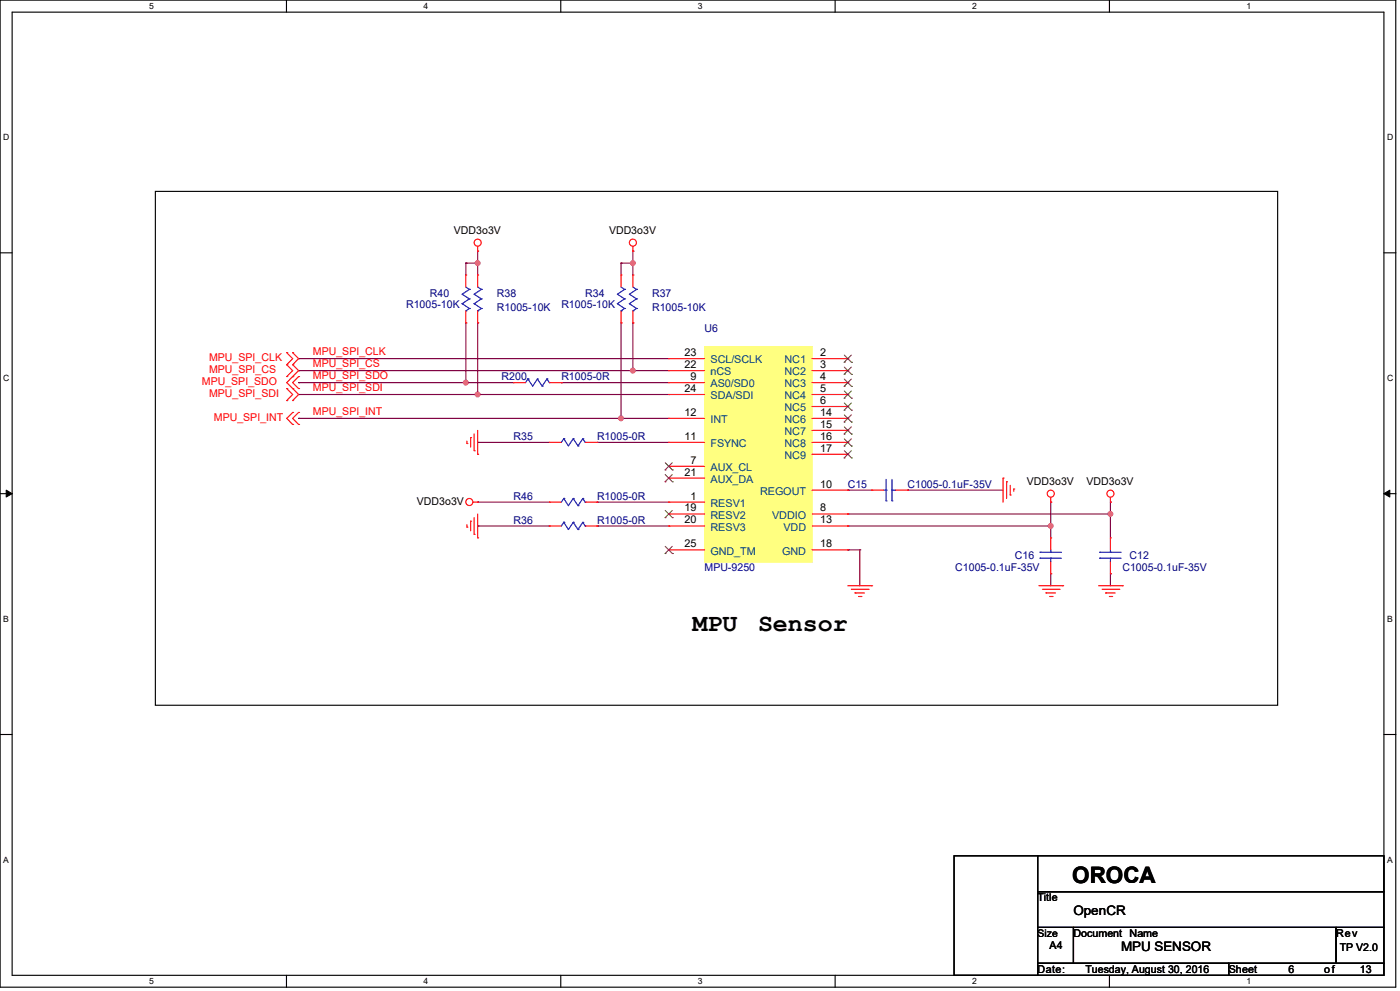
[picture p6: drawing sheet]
<svg xmlns="http://www.w3.org/2000/svg" width="420mm" height="297mm" viewBox="0 0 420 297" stroke-linecap="round" stroke-linejoin="round" font-family="sans-serif">
<path d="M0 0h418.7v295.9h-418.7zM3.6 3.6h411.6v288.7h-411.6z" fill="none" stroke="#000" stroke-width=".34"/>
<g fill="#fff">
<path d="M44.8 .4h1.4v2.9h-1.4z"/>
<path d="M44.8 292.7h1.4v2.9h-1.4z"/>
</g>
<path d="M85.9 0v3.6M85.9 292.3v3.6" fill="none" stroke="#000" stroke-width=".34"/>
<g fill="#fff">
<path d="M127.1 .4h1.4v2.9h-1.4z"/>
<path d="M127.1 292.7h1.4v2.9h-1.4z"/>
</g>
<path d="M168.2 0v3.6M168.2 292.3v3.6" fill="none" stroke="#000" stroke-width=".34"/>
<g fill="#fff">
<path d="M209.4 .4h1.4v2.9h-1.4z"/>
<path d="M209.4 292.7h1.4v2.9h-1.4z"/>
</g>
<path d="M250.5 0v3.6M250.5 292.3v3.6" fill="none" stroke="#000" stroke-width=".34"/>
<g fill="#fff">
<path d="M291.7 .4h1.4v2.9h-1.4z"/>
<path d="M291.7 292.7h1.4v2.9h-1.4z"/>
</g>
<path d="M332.8 0v3.6M332.8 292.3v3.6" fill="none" stroke="#000" stroke-width=".34"/>
<g fill="#fff">
<path d="M374 .4h1.4v2.9h-1.4z"/>
<path d="M374 292.7h1.4v2.9h-1.4z"/>
<path d="M1 39.7h1.8v2.9h-1.8z"/>
<path d="M416.1 39.7h1.9v2.9h-1.9z"/>
<path d="M1 111.8h1.8v2.9h-1.8z"/>
<path d="M416.1 111.8h1.9v2.9h-1.9z"/>
</g>
<path d="M0 75.8h3.6M415.2 75.8h3.6" fill="none" stroke="#000" stroke-width=".34"/>
<g fill="#fff">
<path d="M1 184h1.7v2.9h-1.7z"/>
<path d="M416.1 184h1.7v2.9h-1.7z"/>
</g>
<path d="M0 148h3.6M415.2 148h3.6" fill="none" stroke="#000" stroke-width=".34"/>
<path d="M1.9 146.9l1.7 1.1-1.7 1zM415.2 148l1.7-1.1v2.1z" fill="#000" stroke="#000" stroke-width=".3"/>
<g fill="#fff">
<path d="M1 256.2h1.7v2.9h-1.7z"/>
<path d="M416.1 256.2h1.7v2.9h-1.7z"/>
</g>
<path d="M46.6 57.4h336.7v154h-336.7zM0 220.1h3.6M415.2 220.1h3.6" fill="none" stroke="#000" stroke-width=".34"/>
<path d="M89.6 111.1h100.3" fill="none" stroke="#800040" stroke-width=".34"/>
<circle cx="89.6" cy="111.1" r=".17" fill="#800040"/>
<circle cx="189.8" cy="111.1" r=".7" fill="#f0f" stroke="#f0f" stroke-width=".34"/>
<path d="M89.6 107.5h111" fill="none" stroke="#800040" stroke-width=".34"/>
<circle cx="89.6" cy="107.5" r=".17" fill="#800040"/>
<path d="M89.6 118.2h53.7" fill="none" stroke="#800040" stroke-width=".34"/>
<circle cx="89.6" cy="118.2" r=".17" fill="#800040"/>
<circle cx="143.3" cy="118.2" r=".7" fill="#f0f" stroke="#f0f" stroke-width=".34"/>
<path d="M89.6 114.7h50.1" fill="none" stroke="#800040" stroke-width=".34"/>
<circle cx="89.6" cy="114.7" r=".17" fill="#800040"/>
<circle cx="139.7" cy="114.7" r=".7" fill="#f0f" stroke="#f0f" stroke-width=".34"/>
<path d="M254.3 164.8h3.6" fill="none" stroke="#800040" stroke-width=".34"/>
<circle cx="254.3" cy="164.8" r=".17" fill="#800040"/>
<path d="M257.9 164.8v10.8" fill="none" stroke="#800040" stroke-width=".34"/>
<circle cx="257.9" cy="164.8" r=".17" fill="#800040"/>
<path d="M254.3 157.6h60.9" fill="none" stroke="#800040" stroke-width=".34"/>
<circle cx="254.3" cy="157.6" r=".17" fill="#800040"/>
<path d="M315.2 157.6v3.6" fill="none" stroke="#800040" stroke-width=".34"/>
<circle cx="315.2" cy="157.6" r=".17" fill="#800040"/>
<path d="M315.2 172v3.6" fill="none" stroke="#800040" stroke-width=".34"/>
<circle cx="315.2" cy="172" r=".17" fill="#800040"/>
<path d="M333.1 154.1v7.1" fill="none" stroke="#800040" stroke-width=".34"/>
<circle cx="333.1" cy="154.1" r=".17" fill="#800040"/>
<path d="M254.3 154.1h78.8" fill="none" stroke="#800040" stroke-width=".34"/>
<circle cx="254.3" cy="154.1" r=".17" fill="#800040"/>
<path d="M333.1 172v3.6" fill="none" stroke="#800040" stroke-width=".34"/>
<circle cx="333.1" cy="172" r=".17" fill="#800040"/>
<path d="M315.2 150.5v7.1" fill="none" stroke="#800040" stroke-width=".34"/>
<circle cx="315.2" cy="150.5" r=".17" fill="#800040"/>
<circle cx="315.2" cy="157.6" r=".7" fill="#f0f" stroke="#f0f" stroke-width=".34"/>
<path d="M333.1 150.5v3.6" fill="none" stroke="#800040" stroke-width=".34"/>
<circle cx="333.1" cy="150.5" r=".17" fill="#800040"/>
<circle cx="333.1" cy="154" r=".7" fill="#f0f" stroke="#f0f" stroke-width=".34"/>
<path d="M254.3 146.9h7.2" fill="none" stroke="#800040" stroke-width=".34"/>
<circle cx="254.3" cy="146.9" r=".17" fill="#800040"/>
<path d="M272.2 146.9h28.7" fill="none" stroke="#800040" stroke-width=".34"/>
<circle cx="272.2" cy="146.9" r=".17" fill="#800040"/>
<path d="M179.1 150.5h21.5" fill="none" stroke="#800040" stroke-width=".34"/>
<circle cx="179.1" cy="150.5" r=".17" fill="#800040"/>
<path d="M143.3 150.5h21.5" fill="none" stroke="#800040" stroke-width=".34"/>
<circle cx="143.3" cy="150.5" r=".17" fill="#800040"/>
<path d="M179.1 132.6h21.5" fill="none" stroke="#800040" stroke-width=".34"/>
<circle cx="179.1" cy="132.6" r=".17" fill="#800040"/>
<path d="M143.3 132.6h21.5" fill="none" stroke="#800040" stroke-width=".34"/>
<circle cx="143.3" cy="132.6" r=".17" fill="#800040"/>
<path d="M89.6 125.4h96.7" fill="none" stroke="#800040" stroke-width=".34"/>
<circle cx="89.6" cy="125.4" r=".17" fill="#800040"/>
<circle cx="186.3" cy="125.4" r=".7" fill="#f0f" stroke="#f0f" stroke-width=".34"/>
<path d="M189.9 96.8v14.3" fill="none" stroke="#800040" stroke-width=".34"/>
<circle cx="189.9" cy="96.8" r=".17" fill="#800040"/>
<path d="M139.7 96.8v17.9" fill="none" stroke="#800040" stroke-width=".34"/>
<circle cx="139.7" cy="96.8" r=".17" fill="#800040"/>
<path d="M143.3 96.8v21.4" fill="none" stroke="#800040" stroke-width=".34"/>
<circle cx="143.3" cy="96.8" r=".17" fill="#800040"/>
<path d="M143.3 78.9v3.5" fill="none" stroke="#800040" stroke-width=".34"/>
<circle cx="143.3" cy="78.9" r=".17" fill="#800040"/>
<path d="M139.7 78.9v3.5" fill="none" stroke="#800040" stroke-width=".34"/>
<circle cx="139.7" cy="78.9" r=".17" fill="#800040"/>
<path d="M139.7 78.9h3.6" fill="none" stroke="#800040" stroke-width=".34"/>
<circle cx="139.7" cy="78.9" r=".17" fill="#800040"/>
<path d="M143.3 75.3v3.6" fill="none" stroke="#800040" stroke-width=".34"/>
<circle cx="143.3" cy="75.3" r=".17" fill="#800040"/>
<circle cx="143.3" cy="78.8" r=".7" fill="#f0f" stroke="#f0f" stroke-width=".34"/>
<path d="M189.9 75.3v3.6" fill="none" stroke="#800040" stroke-width=".34"/>
<circle cx="189.9" cy="75.3" r=".17" fill="#800040"/>
<circle cx="189.8" cy="78.8" r=".7" fill="#f0f" stroke="#f0f" stroke-width=".34"/>
<path d="M186.3 78.9v3.5" fill="none" stroke="#800040" stroke-width=".34"/>
<circle cx="186.3" cy="78.9" r=".17" fill="#800040"/>
<path d="M186.3 96.8v28.6" fill="none" stroke="#800040" stroke-width=".34"/>
<circle cx="186.3" cy="96.8" r=".17" fill="#800040"/>
<path d="M186.3 78.9h3.6" fill="none" stroke="#800040" stroke-width=".34"/>
<circle cx="186.3" cy="78.9" r=".17" fill="#800040"/>
<path d="M189.9 78.9v3.5" fill="none" stroke="#800040" stroke-width=".34"/>
<circle cx="189.9" cy="78.9" r=".17" fill="#800040"/>
<path d="M189.9 111.1h10.7" fill="none" stroke="#800040" stroke-width=".34"/>
<circle cx="189.9" cy="111.1" r=".17" fill="#800040"/>
<path d="M186.3 125.4h14.3" fill="none" stroke="#800040" stroke-width=".34"/>
<circle cx="186.3" cy="125.4" r=".17" fill="#800040"/>
<path d="M179.1 157.6h21.5" fill="none" stroke="#800040" stroke-width=".34"/>
<circle cx="179.1" cy="157.6" r=".17" fill="#800040"/>
<path d="M143.3 157.6h21.5" fill="none" stroke="#800040" stroke-width=".34"/>
<circle cx="143.3" cy="157.6" r=".17" fill="#800040"/>
<path d="M143.3 118.2h57.3" fill="none" stroke="#800040" stroke-width=".34"/>
<circle cx="143.3" cy="118.2" r=".17" fill="#800040"/>
<path d="M139.7 114.7h14.4" fill="none" stroke="#800040" stroke-width=".34"/>
<circle cx="139.7" cy="114.7" r=".17" fill="#800040"/>
<path d="M168.4 114.7h32.2" fill="none" stroke="#800040" stroke-width=".34"/>
<circle cx="168.4" cy="114.7" r=".17" fill="#800040"/>
<path d="M254.3 175.6h7.2" fill="none" stroke="#f00" stroke-width=".34"/>
<circle cx="261.5" cy="175.6" r=".17" fill="#f00"/>
<path d="M255.4 176.6h5" fill="none" stroke="#f00" stroke-width=".34"/>
<circle cx="260.4" cy="176.6" r=".17" fill="#f00"/>
<path d="M256.5 177.7h2.8" fill="none" stroke="#f00" stroke-width=".34"/>
<circle cx="256.5" cy="177.7" r=".17" fill="#f00"/>
<path d="M257.6 178.8h.7" fill="none" stroke="#f00" stroke-width=".34"/>
<circle cx="258.3" cy="178.8" r=".17" fill="#f00"/>
<path d="M311.7 175.6h7.1" fill="none" stroke="#f00" stroke-width=".34"/>
<circle cx="318.8" cy="175.6" r=".17" fill="#f00"/>
<path d="M312.7 176.6h5" fill="none" stroke="#f00" stroke-width=".34"/>
<circle cx="317.7" cy="176.6" r=".17" fill="#f00"/>
<path d="M313.8 177.7h2.9" fill="none" stroke="#f00" stroke-width=".34"/>
<circle cx="313.8" cy="177.7" r=".17" fill="#f00"/>
<path d="M314.9 178.8h.7" fill="none" stroke="#f00" stroke-width=".34"/>
<circle cx="315.6" cy="178.8" r=".17" fill="#f00"/>
<path d="M329.6 175.6h7.1" fill="none" stroke="#f00" stroke-width=".34"/>
<circle cx="336.7" cy="175.6" r=".17" fill="#f00"/>
<path d="M330.6 176.6h5" fill="none" stroke="#f00" stroke-width=".34"/>
<circle cx="335.6" cy="176.6" r=".17" fill="#f00"/>
<path d="M331.7 177.7h2.9" fill="none" stroke="#f00" stroke-width=".34"/>
<circle cx="331.7" cy="177.7" r=".17" fill="#f00"/>
<path d="M332.8 178.8h.7" fill="none" stroke="#f00" stroke-width=".34"/>
<circle cx="333.5" cy="178.8" r=".17" fill="#f00"/>
<path d="M315.2 149.1v1.4" fill="none" stroke="#f00" stroke-width=".34"/>
<circle cx="315.2" cy="150.5" r=".17" fill="#f00"/>
<g fill="none" stroke="#f00" stroke-width=".34">
<path d="M333.1 149.1v1.4"/>
<circle cx="315.2" cy="148" r="1.06"/>
</g>
<circle cx="333.1" cy="150.5" r=".17" fill="#f00"/>
<g fill="none" stroke="#f00" stroke-width=".34">
<path d="M300.9 143.3v7.2"/>
<circle cx="333.1" cy="148" r="1.06"/>
</g>
<circle cx="300.9" cy="143.3" r=".17" fill="#f00"/>
<path d="M302 144.4v5" fill="none" stroke="#f00" stroke-width=".34"/>
<circle cx="302" cy="144.4" r=".17" fill="#f00"/>
<path d="M303.1 145.5v2.8" fill="none" stroke="#f00" stroke-width=".34"/>
<circle cx="303.1" cy="148.3" r=".17" fill="#f00"/>
<path d="M304.1 146.6v.6" fill="none" stroke="#f00" stroke-width=".34"/>
<circle cx="304.1" cy="146.6" r=".17" fill="#f00"/>
<path d="M141.9 150.5h1.4" fill="none" stroke="#f00" stroke-width=".34"/>
<circle cx="143.3" cy="150.5" r=".17" fill="#f00"/>
<g fill="none" stroke="#f00" stroke-width=".34">
<path d="M143.3 129v7.1"/>
<circle cx="140.8" cy="150.5" r="1.06"/>
</g>
<circle cx="143.3" cy="136.1" r=".17" fill="#f00"/>
<path d="M142.2 130v5.1" fill="none" stroke="#f00" stroke-width=".34"/>
<circle cx="142.2" cy="135.1" r=".17" fill="#f00"/>
<path d="M141.2 131.1v2.9" fill="none" stroke="#f00" stroke-width=".34"/>
<circle cx="141.2" cy="131.1" r=".17" fill="#f00"/>
<path d="M140.1 132.2v.7" fill="none" stroke="#f00" stroke-width=".34"/>
<circle cx="140.1" cy="132.9" r=".17" fill="#f00"/>
<path d="M143.3 73.8v1.5" fill="none" stroke="#f00" stroke-width=".34"/>
<circle cx="143.3" cy="75.3" r=".17" fill="#f00"/>
<g fill="none" stroke="#f00" stroke-width=".34">
<path d="M189.9 73.8v1.5"/>
<circle cx="143.3" cy="72.7" r="1.06"/>
</g>
<circle cx="189.9" cy="75.3" r=".17" fill="#f00"/>
<g fill="none" stroke="#f00" stroke-width=".34">
<path d="M143.3 154.1v7.1"/>
<circle cx="189.9" cy="72.7" r="1.06"/>
</g>
<circle cx="143.3" cy="161.2" r=".17" fill="#f00"/>
<path d="M142.2 155.2v4.9" fill="none" stroke="#f00" stroke-width=".34"/>
<circle cx="142.2" cy="160.1" r=".17" fill="#f00"/>
<path d="M141.2 156.2v2.9" fill="none" stroke="#f00" stroke-width=".34"/>
<circle cx="141.2" cy="156.2" r=".17" fill="#f00"/>
<path d="M140.1 157.3v.7" fill="none" stroke="#f00" stroke-width=".34"/>
<circle cx="140.1" cy="158" r=".17" fill="#f00"/>
<path d="M89.6 111.1l-1.8 1.8" fill="none" stroke="#f00" stroke-width=".34"/>
<circle cx="87.8" cy="112.9" r=".17" fill="#f00"/>
<path d="M87.8 109.3l1.8 1.8" fill="none" stroke="#f00" stroke-width=".34"/>
<circle cx="87.8" cy="109.3" r=".17" fill="#f00"/>
<path d="M86 109.3l1.8 1.8" fill="none" stroke="#f00" stroke-width=".34"/>
<circle cx="86" cy="109.3" r=".17" fill="#f00"/>
<path d="M87.8 111.1l-1.8 1.8" fill="none" stroke="#f00" stroke-width=".34"/>
<circle cx="86" cy="112.9" r=".17" fill="#f00"/>
<path d="M86 114.7l1.8 1.8" fill="none" stroke="#f00" stroke-width=".34"/>
<circle cx="87.8" cy="116.5" r=".17" fill="#f00"/>
<path d="M87.8 112.9l-1.8 1.8" fill="none" stroke="#f00" stroke-width=".34"/>
<circle cx="87.8" cy="112.9" r=".17" fill="#f00"/>
<path d="M87.8 114.7l1.8 1.8" fill="none" stroke="#f00" stroke-width=".34"/>
<circle cx="89.6" cy="116.5" r=".17" fill="#f00"/>
<path d="M89.6 112.9l-1.8 1.8" fill="none" stroke="#f00" stroke-width=".34"/>
<circle cx="89.6" cy="112.9" r=".17" fill="#f00"/>
<path d="M89.6 107.5l-1.8 1.8" fill="none" stroke="#f00" stroke-width=".34"/>
<circle cx="87.8" cy="109.3" r=".17" fill="#f00"/>
<path d="M87.8 105.7l1.8 1.8" fill="none" stroke="#f00" stroke-width=".34"/>
<circle cx="87.8" cy="105.7" r=".17" fill="#f00"/>
<path d="M86 105.7l1.8 1.8" fill="none" stroke="#f00" stroke-width=".34"/>
<circle cx="86" cy="105.7" r=".17" fill="#f00"/>
<path d="M87.8 107.5l-1.8 1.8" fill="none" stroke="#f00" stroke-width=".34"/>
<circle cx="86" cy="109.3" r=".17" fill="#f00"/>
<path d="M89.6 118.2l-1.8 1.9" fill="none" stroke="#f00" stroke-width=".34"/>
<circle cx="87.8" cy="120.1" r=".17" fill="#f00"/>
<path d="M87.8 116.5l1.8 1.7" fill="none" stroke="#f00" stroke-width=".34"/>
<circle cx="87.8" cy="116.5" r=".17" fill="#f00"/>
<path d="M86 116.5l1.8 1.7" fill="none" stroke="#f00" stroke-width=".34"/>
<circle cx="86" cy="116.5" r=".17" fill="#f00"/>
<path d="M87.8 118.2l-1.8 1.9" fill="none" stroke="#f00" stroke-width=".34"/>
<circle cx="86" cy="120.1" r=".17" fill="#f00"/>
<path d="M86 125.4l1.8 1.8" fill="none" stroke="#f00" stroke-width=".34"/>
<circle cx="87.8" cy="127.2" r=".17" fill="#f00"/>
<path d="M87.8 123.6l-1.8 1.8" fill="none" stroke="#f00" stroke-width=".34"/>
<circle cx="87.8" cy="123.6" r=".17" fill="#f00"/>
<path d="M87.8 125.4l1.8 1.8" fill="none" stroke="#f00" stroke-width=".34"/>
<circle cx="89.6" cy="127.2" r=".17" fill="#f00"/>
<path d="M89.6 123.6l-1.8 1.8" fill="none" stroke="#f00" stroke-width=".34"/>
<circle cx="89.6" cy="123.6" r=".17" fill="#f00"/>
<path d="M286.2 256.5h25.1v35.8h-25.1zM311.3 256.5h103.9v10.8h-103.9zM311.3 278h10.7v10.7h-10.7zM311.3 267.3h103.9v10.7h-103.9zM322 278h78.8v10.7h-78.8zM400.8 278h14.4v10.7h-14.4zM311.3 288.7h57.3v3.6h-57.3zM368.6 288.7h46.6v3.6h-46.6z" fill="none" stroke="#000" stroke-width=".34"/>
<path d="M265.1 146.9h.7" fill="none" stroke="#00f" stroke-width=".34"/>
<circle cx="265.8" cy="146.9" r=".17" fill="#00f"/>
<path d="M267.6 143.7v6.4" fill="none" stroke="#00f" stroke-width=".34"/>
<circle cx="267.6" cy="150.1" r=".17" fill="#00f"/>
<path d="M265.8 143.7v6.4" fill="none" stroke="#00f" stroke-width=".34"/>
<circle cx="265.8" cy="150.1" r=".17" fill="#00f"/>
<path d="M267.6 146.9h1" fill="none" stroke="#00f" stroke-width=".34"/>
<circle cx="267.6" cy="146.9" r=".17" fill="#00f"/>
<path d="M261.5 146.9h3.6" fill="none" stroke="#f00" stroke-width=".34"/>
<circle cx="261.5" cy="146.9" r=".17" fill="#f00"/>
<path d="M268.6 146.9h3.6" fill="none" stroke="#f00" stroke-width=".34"/>
<circle cx="272.2" cy="146.9" r=".17" fill="#f00"/>
<path d="M169.1 131.5l-.7 1.1" fill="none" stroke="#00f" stroke-width=".34"/>
<circle cx="169.1" cy="131.5" r=".17" fill="#00f"/>
<path d="M172 131.5l-1.5 2.1" fill="none" stroke="#00f" stroke-width=".34"/>
<circle cx="172" cy="131.5" r=".17" fill="#00f"/>
<path d="M172 131.5l1.4 2.1" fill="none" stroke="#00f" stroke-width=".34"/>
<circle cx="173.4" cy="133.6" r=".17" fill="#00f"/>
<path d="M174.8 131.5l-1.4 2.1" fill="none" stroke="#00f" stroke-width=".34"/>
<circle cx="174.8" cy="131.5" r=".17" fill="#00f"/>
<path d="M174.8 131.5l.8 1.1" fill="none" stroke="#00f" stroke-width=".34"/>
<circle cx="175.6" cy="132.6" r=".17" fill="#00f"/>
<path d="M169.1 131.5l1.4 2.1" fill="none" stroke="#00f" stroke-width=".34"/>
<circle cx="169.1" cy="131.5" r=".17" fill="#00f"/>
<path d="M164.8 132.6h3.6" fill="none" stroke="#f00" stroke-width=".34"/>
<circle cx="164.8" cy="132.6" r=".17" fill="#f00"/>
<path d="M175.6 132.6h3.5" fill="none" stroke="#f00" stroke-width=".34"/>
<circle cx="179.1" cy="132.6" r=".17" fill="#f00"/>
<path d="M211.4 103.9h32.2v64.5h-32.2z" fill-rule="evenodd" fill="#ffff80" stroke="#ffff80" stroke-width=".34"/>
<path d="M211.4 103.9h32.2v64.5h-32.2z" fill="none" stroke="#ffff80" stroke-width=".34"/>
<path d="M200.6 114.7h10.8" fill="none" stroke="#f00" stroke-width=".34"/>
<circle cx="200.6" cy="114.7" r=".17" fill="#f00"/>
<path d="M200.6 150.5h10.8" fill="none" stroke="#f00" stroke-width=".34"/>
<circle cx="200.6" cy="150.5" r=".17" fill="#f00"/>
<path d="M243.6 107.5h10.7" fill="none" stroke="#f00" stroke-width=".34"/>
<circle cx="254.3" cy="107.5" r=".17" fill="#f00"/>
<path d="M253.2 108.6h.1M253.3 106.4l2.1 2.2M255.4 106.4l-2.2 2.2M255.4 108.6h.1" fill="none" stroke="#804000" stroke-width=".3"/>
<path d="M243.6 111.1h10.7" fill="none" stroke="#f00" stroke-width=".34"/>
<circle cx="254.3" cy="111.1" r=".17" fill="#f00"/>
<path d="M253.2 112.2h.1M253.3 110l2.1 2.2M255.4 110l-2.2 2.2M255.4 112.2h.1" fill="none" stroke="#804000" stroke-width=".3"/>
<path d="M243.6 114.7h10.7" fill="none" stroke="#f00" stroke-width=".34"/>
<circle cx="254.3" cy="114.7" r=".17" fill="#f00"/>
<path d="M253.2 115.8h.1M253.3 113.6l2.1 2.2M255.4 113.6l-2.2 2.2M255.4 115.8h.1" fill="none" stroke="#804000" stroke-width=".3"/>
<path d="M243.6 118.2h10.7" fill="none" stroke="#f00" stroke-width=".34"/>
<circle cx="254.3" cy="118.2" r=".17" fill="#f00"/>
<path d="M253.2 119.3h.1M253.3 117.2l2.1 2.1M255.4 117.2l-2.2 2.1M255.4 119.3h.1" fill="none" stroke="#804000" stroke-width=".3"/>
<path d="M243.6 121.8h10.7" fill="none" stroke="#f00" stroke-width=".34"/>
<circle cx="254.3" cy="121.8" r=".17" fill="#f00"/>
<path d="M253.2 122.9h.1M253.3 120.8l2.1 2.1M255.4 120.8l-2.2 2.1M255.4 122.9h.1" fill="none" stroke="#804000" stroke-width=".3"/>
<path d="M200.6 139.7h10.8" fill="none" stroke="#f00" stroke-width=".34"/>
<circle cx="200.6" cy="139.7" r=".17" fill="#f00"/>
<path d="M199.6 138.7l2.1 2.1M201.7 138.7l-2.2 2.1M199.5 140.8h.1M201.7 140.8h.1" fill="none" stroke="#804000" stroke-width=".3"/>
<path d="M243.6 154.1h10.7" fill="none" stroke="#f00" stroke-width=".34"/>
<circle cx="254.3" cy="154.1" r=".17" fill="#f00"/>
<path d="M243.6 146.9h10.7" fill="none" stroke="#f00" stroke-width=".34"/>
<circle cx="254.3" cy="146.9" r=".17" fill="#f00"/>
<path d="M200.6 132.6h10.8" fill="none" stroke="#f00" stroke-width=".34"/>
<circle cx="200.6" cy="132.6" r=".17" fill="#f00"/>
<path d="M200.6 125.4h10.8" fill="none" stroke="#f00" stroke-width=".34"/>
<circle cx="200.6" cy="125.4" r=".17" fill="#f00"/>
<path d="M243.6 157.6h10.7" fill="none" stroke="#f00" stroke-width=".34"/>
<circle cx="254.3" cy="157.6" r=".17" fill="#f00"/>
<path d="M243.6 125.4h10.7" fill="none" stroke="#f00" stroke-width=".34"/>
<circle cx="254.3" cy="125.4" r=".17" fill="#f00"/>
<path d="M253.2 126.5h.1M253.3 124.3l2.1 2.2M255.4 124.3l-2.2 2.2M255.4 126.5h.1" fill="none" stroke="#804000" stroke-width=".3"/>
<path d="M243.6 129h10.7" fill="none" stroke="#f00" stroke-width=".34"/>
<circle cx="254.3" cy="129" r=".17" fill="#f00"/>
<path d="M253.2 130.1h.1M253.3 127.9l2.1 2.2M255.4 127.9l-2.2 2.2M255.4 130.1h.1" fill="none" stroke="#804000" stroke-width=".3"/>
<path d="M243.6 132.6h10.7" fill="none" stroke="#f00" stroke-width=".34"/>
<circle cx="254.3" cy="132.6" r=".17" fill="#f00"/>
<path d="M253.2 133.7h.1M253.3 131.5l2.1 2.2M255.4 131.5l-2.2 2.2M255.4 133.7h.1" fill="none" stroke="#804000" stroke-width=".3"/>
<path d="M243.6 136.1h10.7" fill="none" stroke="#f00" stroke-width=".34"/>
<circle cx="254.3" cy="136.1" r=".17" fill="#f00"/>
<path d="M253.2 137.2h.1M253.3 135.1l2.1 2.1M255.4 135.1l-2.2 2.1M255.4 137.2h.1" fill="none" stroke="#804000" stroke-width=".3"/>
<path d="M243.6 164.8h10.7" fill="none" stroke="#f00" stroke-width=".34"/>
<circle cx="254.3" cy="164.8" r=".17" fill="#f00"/>
<path d="M200.6 154.1h10.8" fill="none" stroke="#f00" stroke-width=".34"/>
<circle cx="200.6" cy="154.1" r=".17" fill="#f00"/>
<path d="M199.5 155.2h.1M199.6 153l2.1 2.2M201.7 153l-2.2 2.2M201.7 155.2h.1" fill="none" stroke="#804000" stroke-width=".3"/>
<path d="M200.6 157.6h10.8" fill="none" stroke="#f00" stroke-width=".34"/>
<circle cx="200.6" cy="157.6" r=".17" fill="#f00"/>
<path d="M200.6 143.3h10.8" fill="none" stroke="#f00" stroke-width=".34"/>
<circle cx="200.6" cy="143.3" r=".17" fill="#f00"/>
<path d="M199.5 144.4h.1M199.6 142.2l2.1 2.2M201.7 142.2l-2.2 2.2M201.7 144.4h.1" fill="none" stroke="#804000" stroke-width=".3"/>
<path d="M200.6 111.1h10.8" fill="none" stroke="#f00" stroke-width=".34"/>
<circle cx="200.6" cy="111.1" r=".17" fill="#f00"/>
<path d="M200.6 107.5h10.8" fill="none" stroke="#f00" stroke-width=".34"/>
<circle cx="200.6" cy="107.5" r=".17" fill="#f00"/>
<path d="M200.6 118.2h10.8" fill="none" stroke="#f00" stroke-width=".34"/>
<circle cx="200.6" cy="118.2" r=".17" fill="#f00"/>
<path d="M200.6 164.8h10.8" fill="none" stroke="#f00" stroke-width=".34"/>
<circle cx="200.6" cy="164.8" r=".17" fill="#f00"/>
<path d="M199.5 165.9h.1M199.6 163.7l2.1 2.2M201.7 163.7l-2.2 2.2M201.7 165.9h.1" fill="none" stroke="#804000" stroke-width=".3"/>
<path d="M169.1 149.4l-.7 1.1" fill="none" stroke="#00f" stroke-width=".34"/>
<circle cx="169.1" cy="149.4" r=".17" fill="#00f"/>
<path d="M172 149.4l-1.5 2.2" fill="none" stroke="#00f" stroke-width=".34"/>
<circle cx="172" cy="149.4" r=".17" fill="#00f"/>
<path d="M172 149.4l1.4 2.2" fill="none" stroke="#00f" stroke-width=".34"/>
<circle cx="173.4" cy="151.6" r=".17" fill="#00f"/>
<path d="M174.8 149.4l-1.4 2.2" fill="none" stroke="#00f" stroke-width=".34"/>
<circle cx="174.8" cy="149.4" r=".17" fill="#00f"/>
<path d="M174.8 149.4l.8 1.1" fill="none" stroke="#00f" stroke-width=".34"/>
<circle cx="175.6" cy="150.5" r=".17" fill="#00f"/>
<path d="M169.1 149.4l1.4 2.2" fill="none" stroke="#00f" stroke-width=".34"/>
<circle cx="169.1" cy="149.4" r=".17" fill="#00f"/>
<path d="M164.8 150.5h3.6" fill="none" stroke="#f00" stroke-width=".34"/>
<circle cx="164.8" cy="150.5" r=".17" fill="#f00"/>
<path d="M175.6 150.5h3.5" fill="none" stroke="#f00" stroke-width=".34"/>
<circle cx="179.1" cy="150.5" r=".17" fill="#f00"/>
<path d="M189.9 86l1.1 .7" fill="none" stroke="#00f" stroke-width=".34"/>
<circle cx="191" cy="86.7" r=".17" fill="#00f"/>
<path d="M188.8 88.2l2.2 1.4" fill="none" stroke="#00f" stroke-width=".34"/>
<circle cx="191" cy="89.6" r=".17" fill="#00f"/>
<path d="M191 89.6l-2.2 1.4" fill="none" stroke="#00f" stroke-width=".34"/>
<circle cx="188.8" cy="91" r=".17" fill="#00f"/>
<path d="M188.8 91l2.2 1.5" fill="none" stroke="#00f" stroke-width=".34"/>
<circle cx="191" cy="92.5" r=".17" fill="#00f"/>
<path d="M191 92.5l-1.1 .7" fill="none" stroke="#00f" stroke-width=".34"/>
<circle cx="189.9" cy="93.2" r=".17" fill="#00f"/>
<path d="M191 86.7l-2.2 1.5" fill="none" stroke="#00f" stroke-width=".34"/>
<circle cx="191" cy="86.7" r=".17" fill="#00f"/>
<path d="M189.9 82.4v3.6" fill="none" stroke="#f00" stroke-width=".34"/>
<circle cx="189.9" cy="82.4" r=".17" fill="#f00"/>
<path d="M189.9 93.2v3.6" fill="none" stroke="#f00" stroke-width=".34"/>
<circle cx="189.9" cy="96.8" r=".17" fill="#f00"/>
<path d="M315.2 164.8v.7" fill="none" stroke="#00f" stroke-width=".34"/>
<circle cx="315.2" cy="165.5" r=".17" fill="#00f"/>
<path d="M312 167.3h6.4" fill="none" stroke="#00f" stroke-width=".34"/>
<circle cx="312" cy="167.3" r=".17" fill="#00f"/>
<path d="M312 165.5h6.4" fill="none" stroke="#00f" stroke-width=".34"/>
<circle cx="312" cy="165.5" r=".17" fill="#00f"/>
<path d="M315.2 167.3v1.1" fill="none" stroke="#00f" stroke-width=".34"/>
<circle cx="315.2" cy="167.3" r=".17" fill="#00f"/>
<path d="M315.2 161.2v3.6" fill="none" stroke="#f00" stroke-width=".34"/>
<circle cx="315.2" cy="161.2" r=".17" fill="#f00"/>
<path d="M315.2 168.4v3.6" fill="none" stroke="#f00" stroke-width=".34"/>
<circle cx="315.2" cy="172" r=".17" fill="#f00"/>
<path d="M143.3 86l1.1 .7" fill="none" stroke="#00f" stroke-width=".34"/>
<circle cx="144.4" cy="86.7" r=".17" fill="#00f"/>
<path d="M142.2 88.2l2.2 1.4" fill="none" stroke="#00f" stroke-width=".34"/>
<circle cx="144.4" cy="89.6" r=".17" fill="#00f"/>
<path d="M144.4 89.6l-2.2 1.4" fill="none" stroke="#00f" stroke-width=".34"/>
<circle cx="142.2" cy="91" r=".17" fill="#00f"/>
<path d="M142.2 91l2.2 1.5" fill="none" stroke="#00f" stroke-width=".34"/>
<circle cx="144.4" cy="92.5" r=".17" fill="#00f"/>
<path d="M144.4 92.5l-1.1 .7" fill="none" stroke="#00f" stroke-width=".34"/>
<circle cx="143.3" cy="93.2" r=".17" fill="#00f"/>
<path d="M144.4 86.7l-2.2 1.5" fill="none" stroke="#00f" stroke-width=".34"/>
<circle cx="144.4" cy="86.7" r=".17" fill="#00f"/>
<path d="M143.3 82.4v3.6" fill="none" stroke="#f00" stroke-width=".34"/>
<circle cx="143.3" cy="82.4" r=".17" fill="#f00"/>
<path d="M143.3 93.2v3.6" fill="none" stroke="#f00" stroke-width=".34"/>
<circle cx="143.3" cy="96.8" r=".17" fill="#f00"/>
<path d="M139.7 86l1.1 .7" fill="none" stroke="#00f" stroke-width=".34"/>
<circle cx="140.8" cy="86.7" r=".17" fill="#00f"/>
<path d="M138.6 88.2l2.2 1.4" fill="none" stroke="#00f" stroke-width=".34"/>
<circle cx="140.8" cy="89.6" r=".17" fill="#00f"/>
<path d="M140.8 89.6l-2.2 1.4" fill="none" stroke="#00f" stroke-width=".34"/>
<circle cx="138.6" cy="91" r=".17" fill="#00f"/>
<path d="M138.6 91l2.2 1.5" fill="none" stroke="#00f" stroke-width=".34"/>
<circle cx="140.8" cy="92.5" r=".17" fill="#00f"/>
<path d="M140.8 92.5l-1.1 .7" fill="none" stroke="#00f" stroke-width=".34"/>
<circle cx="139.7" cy="93.2" r=".17" fill="#00f"/>
<path d="M140.8 86.7l-2.2 1.5" fill="none" stroke="#00f" stroke-width=".34"/>
<circle cx="140.8" cy="86.7" r=".17" fill="#00f"/>
<path d="M139.7 82.4v3.6" fill="none" stroke="#f00" stroke-width=".34"/>
<circle cx="139.7" cy="82.4" r=".17" fill="#f00"/>
<path d="M139.7 93.2v3.6" fill="none" stroke="#f00" stroke-width=".34"/>
<circle cx="139.7" cy="96.8" r=".17" fill="#f00"/>
<path d="M186.3 86l1.1 .7" fill="none" stroke="#00f" stroke-width=".34"/>
<circle cx="187.4" cy="86.7" r=".17" fill="#00f"/>
<path d="M185.2 88.2l2.2 1.4" fill="none" stroke="#00f" stroke-width=".34"/>
<circle cx="187.4" cy="89.6" r=".17" fill="#00f"/>
<path d="M187.4 89.6l-2.2 1.4" fill="none" stroke="#00f" stroke-width=".34"/>
<circle cx="185.2" cy="91" r=".17" fill="#00f"/>
<path d="M185.2 91l2.2 1.5" fill="none" stroke="#00f" stroke-width=".34"/>
<circle cx="187.4" cy="92.5" r=".17" fill="#00f"/>
<path d="M187.4 92.5l-1.1 .7" fill="none" stroke="#00f" stroke-width=".34"/>
<circle cx="186.3" cy="93.2" r=".17" fill="#00f"/>
<path d="M187.4 86.7l-2.2 1.5" fill="none" stroke="#00f" stroke-width=".34"/>
<circle cx="187.4" cy="86.7" r=".17" fill="#00f"/>
<path d="M186.3 82.4v3.6" fill="none" stroke="#f00" stroke-width=".34"/>
<circle cx="186.3" cy="82.4" r=".17" fill="#f00"/>
<path d="M186.3 93.2v3.6" fill="none" stroke="#f00" stroke-width=".34"/>
<circle cx="186.3" cy="96.8" r=".17" fill="#f00"/>
<path d="M169.1 156.5l-.7 1.1" fill="none" stroke="#00f" stroke-width=".34"/>
<circle cx="169.1" cy="156.5" r=".17" fill="#00f"/>
<path d="M172 156.5l-1.5 2.2" fill="none" stroke="#00f" stroke-width=".34"/>
<circle cx="172" cy="156.5" r=".17" fill="#00f"/>
<path d="M172 156.5l1.4 2.2" fill="none" stroke="#00f" stroke-width=".34"/>
<circle cx="173.4" cy="158.7" r=".17" fill="#00f"/>
<path d="M174.8 156.5l-1.4 2.2" fill="none" stroke="#00f" stroke-width=".34"/>
<circle cx="174.8" cy="156.5" r=".17" fill="#00f"/>
<path d="M174.8 156.5l.8 1.1" fill="none" stroke="#00f" stroke-width=".34"/>
<circle cx="175.6" cy="157.6" r=".17" fill="#00f"/>
<path d="M169.1 156.5l1.4 2.2" fill="none" stroke="#00f" stroke-width=".34"/>
<circle cx="169.1" cy="156.5" r=".17" fill="#00f"/>
<path d="M164.8 157.6h3.6" fill="none" stroke="#f00" stroke-width=".34"/>
<circle cx="164.8" cy="157.6" r=".17" fill="#f00"/>
<path d="M175.6 157.6h3.5" fill="none" stroke="#f00" stroke-width=".34"/>
<circle cx="179.1" cy="157.6" r=".17" fill="#f00"/>
<path d="M333.1 164.8v.7" fill="none" stroke="#00f" stroke-width=".34"/>
<circle cx="333.1" cy="165.5" r=".17" fill="#00f"/>
<path d="M329.9 167.3h6.4" fill="none" stroke="#00f" stroke-width=".34"/>
<circle cx="329.9" cy="167.3" r=".17" fill="#00f"/>
<path d="M329.9 165.5h6.4" fill="none" stroke="#00f" stroke-width=".34"/>
<circle cx="329.9" cy="165.5" r=".17" fill="#00f"/>
<path d="M333.1 167.3v1.1" fill="none" stroke="#00f" stroke-width=".34"/>
<circle cx="333.1" cy="167.3" r=".17" fill="#00f"/>
<path d="M333.1 161.2v3.6" fill="none" stroke="#f00" stroke-width=".34"/>
<circle cx="333.1" cy="161.2" r=".17" fill="#f00"/>
<path d="M333.1 168.4v3.6" fill="none" stroke="#f00" stroke-width=".34"/>
<circle cx="333.1" cy="172" r=".17" fill="#f00"/>
<path d="M158.4 113.6l-.8 1.1" fill="none" stroke="#00f" stroke-width=".34"/>
<circle cx="158.4" cy="113.6" r=".17" fill="#00f"/>
<path d="M161.2 113.6l-1.4 2.1" fill="none" stroke="#00f" stroke-width=".34"/>
<circle cx="161.2" cy="113.6" r=".17" fill="#00f"/>
<path d="M161.2 113.6l1.4 2.1" fill="none" stroke="#00f" stroke-width=".34"/>
<circle cx="162.6" cy="115.7" r=".17" fill="#00f"/>
<path d="M164.1 113.6l-1.5 2.1" fill="none" stroke="#00f" stroke-width=".34"/>
<circle cx="164.1" cy="113.6" r=".17" fill="#00f"/>
<path d="M164.1 113.6l.7 1.1" fill="none" stroke="#00f" stroke-width=".34"/>
<circle cx="164.8" cy="114.7" r=".17" fill="#00f"/>
<path d="M158.4 113.6l1.4 2.1" fill="none" stroke="#00f" stroke-width=".34"/>
<circle cx="158.4" cy="113.6" r=".17" fill="#00f"/>
<path d="M154.1 114.7h3.5" fill="none" stroke="#f00" stroke-width=".34"/>
<circle cx="154.1" cy="114.7" r=".17" fill="#f00"/>
<path d="M164.8 114.7h3.6" fill="none" stroke="#f00" stroke-width=".34"/>
<circle cx="168.4" cy="114.7" r=".17" fill="#f00"/>
<g fill="#f0f" stroke="#f0f" stroke-width=".34">
<circle cx="189.8" cy="111.1" r=".7"/>
<circle cx="143.3" cy="118.2" r=".7"/>
<circle cx="139.7" cy="114.7" r=".7"/>
<circle cx="315.2" cy="157.6" r=".7"/>
<circle cx="333.1" cy="154" r=".7"/>
<circle cx="186.3" cy="125.4" r=".7"/>
<circle cx="143.3" cy="78.8" r=".7"/>
<circle cx="189.8" cy="78.8" r=".7"/>
</g>
<g font-size="7.5">
<text x="207.8" y="189">MPU</text>
<text x="227.4" y="189">Sensor</text>
</g>
<text font-size="6.8" x="321.6" y="264.5">OROCA</text>
<g font-size="3.9">
<text x="322" y="274.4">OpenCR</text>
<text x="336.3" y="285.1">MPU SENSOR</text>
</g>
<g font-size="3.2">
<text x="136.1" y="70.3">VDD3o3V</text>
<text x="182.7" y="70.3">VDD3o3V</text>
<text x="205.3" y="106.7">23</text>
<text x="246.1" y="106.7">2</text>
<text x="205.3" y="110.3">22</text>
<text x="207.1" y="113.9">9</text>
<text x="246.1" y="110.3">3</text>
<text x="246.1" y="113.9">4</text>
<text x="205.3" y="117.5">24</text>
<text x="246.1" y="117.5">5</text>
<text x="205.3" y="124.6">12</text>
<text x="246.1" y="121.1">6</text>
<text x="246.1" y="124.6">14</text>
<text x="205.3" y="131.8">11</text>
<text x="246.1" y="128.2">15</text>
<text x="246.1" y="131.8">16</text>
<text x="246.1" y="135.4">17</text>
<text x="205.3" y="142.5">21</text>
<text x="207.1" y="139">7</text>
<text x="207.1" y="149.7">1</text>
<text x="246.1" y="146.1">10</text>
<text x="308.1" y="145.5">VDD3o3V</text>
<text x="326" y="145.5">VDD3o3V</text>
<text x="125.1" y="151.2">VDD3o3V</text>
<text x="205.3" y="153.3">19</text>
<text x="246.1" y="153.3">8</text>
<text x="205.3" y="156.9">20</text>
<text x="246.1" y="156.9">13</text>
<text x="205.3" y="164">25</text>
<text x="246.1" y="164">18</text>
<text x="311.3" y="270.1">Title</text>
<text x="322" y="280.8">Document</text>
<text x="338.9" y="280.8">Name</text>
<text x="400.8" y="280.8">Rev</text>
<text x="314.9" y="284.4">A4</text>
<text x="401.9" y="285.2">TP V2.0</text>
<text x="311.3" y="291.6">Date:</text>
<text x="325.6" y="291.6">Tuesday, August 30, 2016</text>
<text x="368.6" y="291.6">Sheet</text>
<text x="386.5" y="291.6">6</text>
<text x="397.3" y="291.6">of</text>
<text x="408" y="291.6">13</text>
</g>
<g font-size="3.2" fill="#000080">
<text x="129" y="88.9">R40</text>
<text x="149.1" y="88.9">R38</text>
<text x="175.6" y="88.9">R34</text>
<text x="195.6" y="88.9">R37</text>
<text x="121.8" y="92.5">R1005-10K</text>
<text x="149.1" y="93.2">R1005-10K</text>
<text x="168.4" y="92.5">R1005-10K</text>
<text x="195.6" y="93.2">R1005-10K</text>
<text x="211.4" y="99.7">U6</text>
<text x="150.5" y="114">R200</text>
<text x="168.4" y="114">R1005-0R</text>
<text x="154" y="131.9">R35</text>
<text x="179.1" y="131.9">R1005-0R</text>
<text x="154" y="149.8">R46</text>
<text x="179.1" y="149.8">R1005-0R</text>
<text x="254.3" y="146.2">C15</text>
<text x="272.2" y="146.2">C1005-0.1uF-35V</text>
<text x="154" y="156.9">R36</text>
<text x="179.1" y="156.9">R1005-0R</text>
<text x="304.5" y="167.7">C16</text>
<text x="338.9" y="167.7">C12</text>
<text x="211.4" y="171.3">MPU-9250</text>
<text x="286.6" y="171.3">C1005-0.1uF-35V</text>
<text x="336.7" y="171.3">C1005-0.1uF-35V</text>
</g>
<g font-size="3.2" fill="#f00">
<text x="93.9" y="106.3">MPU_SPI_CLK</text>
<text x="62.7" y="111.8">MPU_SPI_CS</text>
<text x="62.7" y="108.2">MPU_SPI_CLK</text>
<text x="93.9" y="109.9">MPU_SPI_CS</text>
<text x="93.9" y="113.5">MPU_SPI_SDO</text>
<text x="60.6" y="115.4">MPU_SPI_SDO</text>
<text x="62.7" y="119">MPU_SPI_SDI</text>
<text x="93.9" y="117.1">MPU_SPI_SDI</text>
<text x="93.9" y="124.2">MPU_SPI_INT</text>
<text x="64.2" y="126.2">MPU_SPI_INT</text>
</g>
<g font-size="3.2" fill="#004080">
<text x="213.2" y="112.5">nCS</text>
<text x="213.2" y="108.9">SCL/SCLK</text>
<text x="235.4" y="108.9">NC1</text>
<text x="235.4" y="112.5">NC2</text>
<text x="213.2" y="116.1">AS0/SD0</text>
<text x="213.2" y="119.7">SDA/SDI</text>
<text x="235.4" y="116.1">NC3</text>
<text x="235.4" y="119.7">NC4</text>
<text x="235.4" y="123.3">NC5</text>
<text x="213.2" y="126.8">INT</text>
<text x="235.4" y="126.8">NC6</text>
<text x="235.4" y="130.4">NC7</text>
<text x="213.2" y="134">FSYNC</text>
<text x="235.4" y="134">NC8</text>
<text x="235.4" y="137.6">NC9</text>
<text x="213.2" y="141.2">AUX_CL</text>
<text x="213.2" y="144.7">AUX_DA</text>
<text x="228" y="148.3">REGOUT</text>
<text x="213.2" y="151.9">RESV1</text>
<text x="213.2" y="155.5">RESV2</text>
<text x="231.6" y="155.5">VDDIO</text>
<text x="213.2" y="159.1">RESV3</text>
<text x="235" y="159.1">VDD</text>
<text x="213.2" y="166.2">GND_TM</text>
<text x="234.7" y="166.2">GND</text>
</g>
<text font-size="3.1" x="311.3" y="280.8">Size</text>
<g font-size="2.6">
<text x="44.8" y="2.8">5</text>
<text x="127.1" y="2.8">4</text>
<text x="209.4" y="2.8">3</text>
<text x="291.7" y="2.8">2</text>
<text x="374" y="2.8">1</text>
<text x="1" y="42">D</text>
<text x="416.1" y="42">D</text>
<text x="1" y="114.2">C</text>
<text x="416.1" y="114.2">C</text>
<text x="1" y="186.4">B</text>
<text x="416.1" y="186.4">B</text>
<text x="1" y="258.5">A</text>
<text x="416.1" y="258.5">A</text>
<text x="44.8" y="295">5</text>
<text x="127.1" y="295">4</text>
<text x="209.4" y="295">3</text>
<text x="291.7" y="295">2</text>
<text x="374" y="295">1</text>
</g>
</svg>
